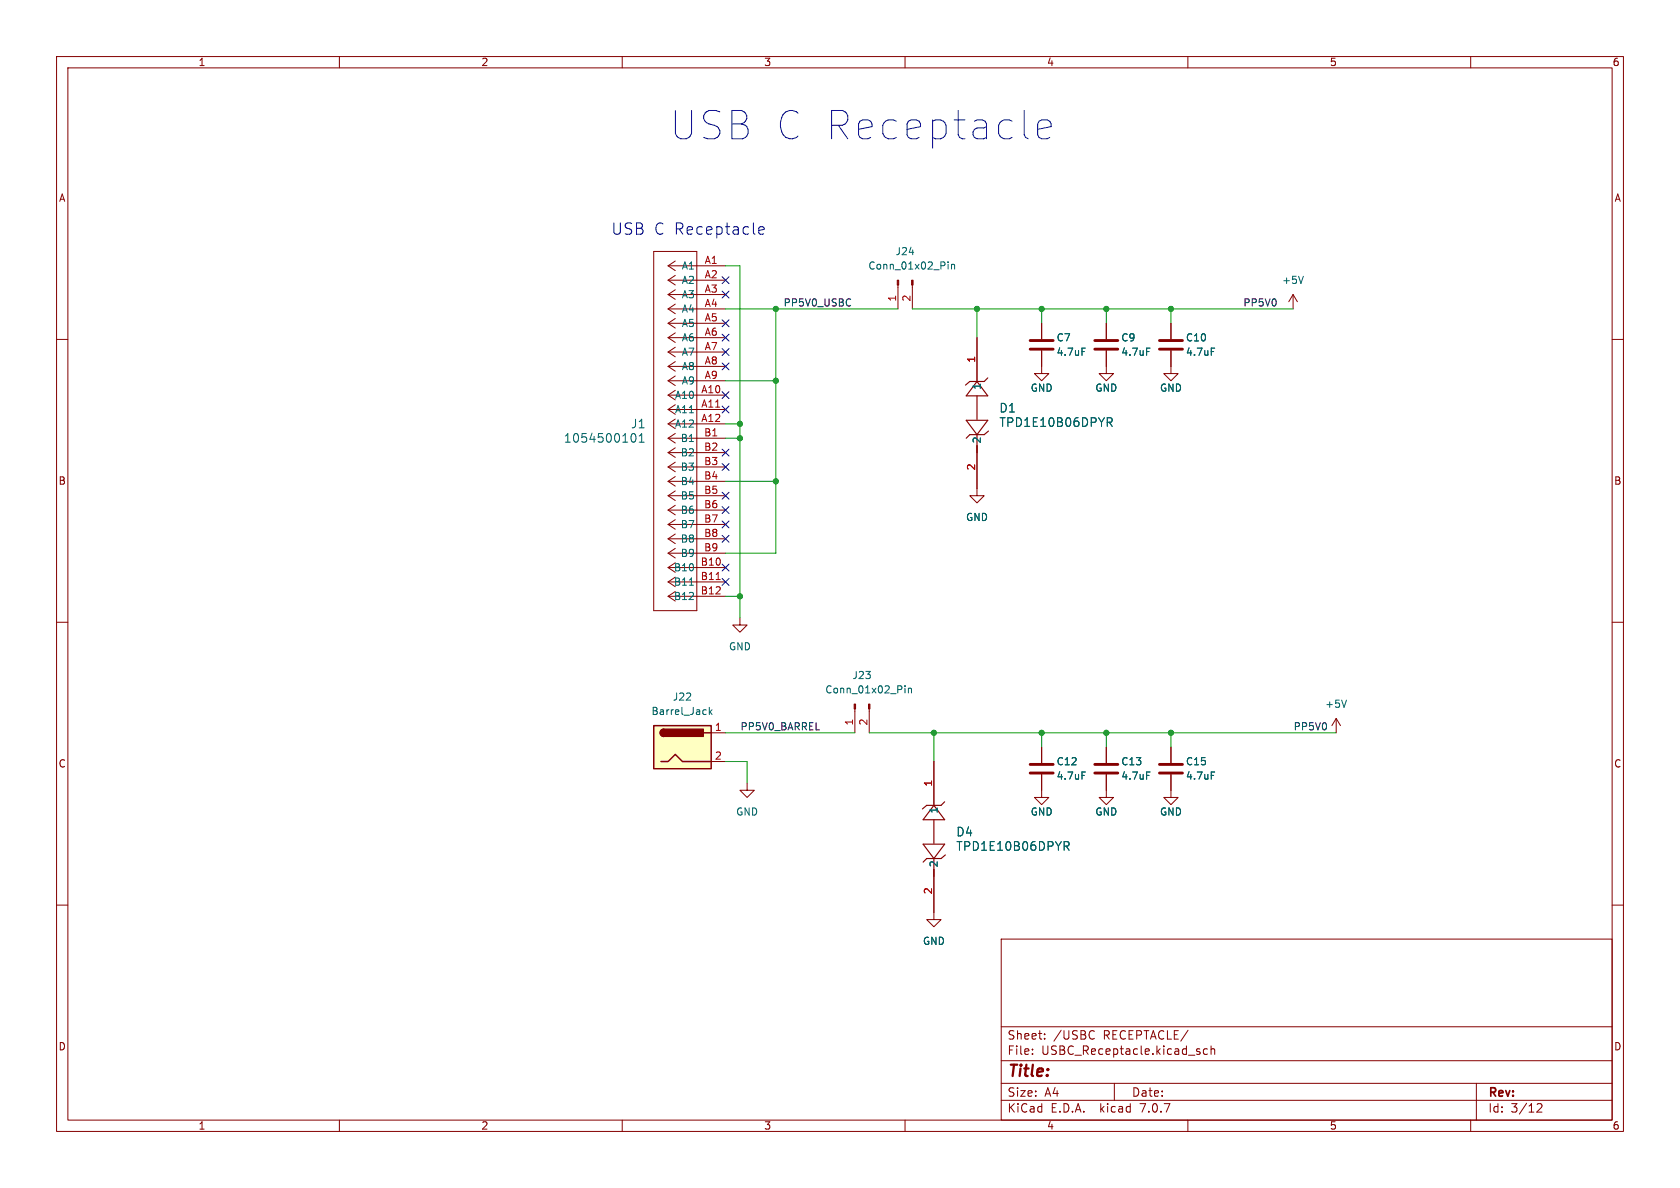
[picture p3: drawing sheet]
<svg xmlns="http://www.w3.org/2000/svg" width="297mm" height="210mm" viewBox="0 0 297 210" stroke-linecap="round" stroke-linejoin="round" font-family="sans-serif">
<g fill="none" stroke="#840000" stroke-width=".18">
<path d="M10 10h277v190h-277zM12 12h273v186h-273zM60 10v2M110 10v2M160 10v2M210 10v2M260 10v2M10 60h2M115.6 44.5h7.6v63.5h-7.6zM118.1 59.7h10.2M118.1 59.7l1.3 .8M118.1 57.2h10.2"/>
<path d="M118.1 57.2l1.3 .8M118.1 54.6h10.2M118.1 54.6l1.3 .9M118.1 52.1h10.2M118.1 52.1l1.3 .8M118.1 49.5h10.2M118.1 49.5l1.3 .9M118.1 47h10.2M118.1 47l1.3 .8M119.4 58.8l-1.3 .9M119.4 56.3l-1.3 .9M119.4 53.8l-1.3 .8"/>
<path d="M119.4 51.2l-1.3 .9M119.4 48.7l-1.3 .8M119.4 46.1l-1.3 .9M158.7 50.4v4.2M161.3 50.4v4.2M172.7 59.7v7.6M184.1 57.2v2.7M195.6 57.2v2.7M207 57.2v2.7M228.6 52.1l-.8 1.2M228.6 52.1v2.5M228.6 52.1l.8 1.2"/>
<path d="M285 60h2M118.1 77.5h10.2M118.1 77.5l1.3 .8M118.1 74.9h10.2M118.1 74.9l1.3 .9M118.1 72.4h10.2M118.1 72.4l1.3 .8M118.1 69.9h10.2M118.1 69.9l1.3 .8M118.1 67.3h10.2M118.1 67.3l1.3 .9M118.1 64.8h10.2"/>
<path d="M118.1 64.8l1.3 .8M118.1 62.2h10.2M118.1 62.2l1.3 .9M119.4 79.2l-1.3 .8M119.4 76.6l-1.3 .9M119.4 74.1l-1.3 .8M119.4 71.5l-1.3 .9M119.4 69l-1.3 .9M119.4 66.5l-1.3 .8M119.4 63.9l-1.3 .9M119.4 61.4l-1.3 .8M172.7 78.7v8.9h1.3l-1.3 1.3-1.3-1.3h1.3"/>
<path d="M184.1 62v4h1.3l-1.3 1.3-1.2-1.3h1.2M195.6 62v4h1.2l-1.2 1.3-1.3-1.3h1.3M207 62v4h1.3l-1.3 1.3-1.3-1.3h1.3M118.1 97.8h10.2M118.1 97.8l1.3 .8M118.1 95.3h10.2M118.1 95.3l1.3 .8M118.1 92.7h10.2M118.1 92.7l1.3 .9M118.1 90.2h10.2M118.1 90.2l1.3 .8M118.1 87.6h10.2"/>
<path d="M118.1 87.6l1.3 .9M118.1 85.1h10.2M118.1 85.1l1.3 .8M118.1 82.6h10.2M118.1 82.6l1.3 .8M118.1 80h10.2M118.1 80l1.3 .9M119.4 99.5l-1.3 .8M119.4 96.9l-1.3 .9M119.4 94.4l-1.3 .9M119.4 91.9l-1.3 .8M119.4 89.3l-1.3 .9"/>
<path d="M119.4 86.8l-1.3 .8M119.4 84.2l-1.3 .9M119.4 81.7l-1.3 .9M10 110h2M118.1 105.4h10.2M118.1 105.4l1.3 .9M118.1 102.9h10.2M118.1 102.9l1.3 .8M118.1 100.3h10.2M118.1 100.3l1.3 .9M119.4 104.6l-1.3 .8M119.4 102l-1.3 .9"/>
<path d="M130.8 109.2v1.3h1.3l-1.3 1.3-1.3-1.3h1.3M285 110h2M125.7 129.5h2.6M125.7 134.6h2.6M132.1 138.4v1.3h1.2l-1.2 1.3-1.3-1.3h1.3M151.1 125.3v4.2M153.7 125.3v4.2M165.1 134.6v7.6M184.1 136.9v4.1h1.3l-1.3 1.2-1.2-1.2h1.2M184.1 132.1v2.8M195.6 136.9v4.1h1.2l-1.2 1.2-1.3-1.2h1.3M195.6 132.1v2.8"/>
<path d="M207 136.9v4.1h1.3l-1.3 1.2-1.3-1.2h1.3M207 132.1v2.8M236.2 127l-.7 1.3M236.2 127v2.5M236.2 127l.8 1.3M10 160h2M165.1 153.7v8.9h1.3l-1.3 1.2-1.3-1.2h1.3M285 160h2M177 166h108v32h-108zM60 198v2M110 198v2M160 198v2"/>
<path d="M177 194.5h108M177 191.5h108M177 187.5h108M177 181.5h108M182.5 186.3v.1M182.5 185.5v.1M184.7 183.6v.1M184.7 182.8v.1M193.2 182.2l.3 .1M193.5 183.6l-.3 .1M197 191.5v3M210 198v2"/>
<path d="M212 185.9l.2 .2-.2 .3M212 185.4l.1 .1M213.5 185.5l-.5-.1-.3 .3v.4l.2 .2h.6M214.1 185.5l.2-.1 .4 .1v.9M214.1 184.9v1.5M260 198v2M261 191.5v6.5M271.7 195.2l.6-.1 .2 .1 .1 .3-.9 1.1h.9"/>
</g>
<path d="M182.1 61.7h4.1M182.1 60.2h4.1M193.5 61.7h4.1M193.5 60.2h4.1M205 61.7h4M205 60.2h4M182.1 136.7h4.1M182.1 135.1h4.1M193.5 136.7h4.1M193.5 135.1h4.1M205 136.7h4M205 135.1h4" fill="none" stroke="#840000" stroke-width=".51"/>
<g fill="none" stroke="#006464" stroke-width=".18">
<path d="M167.6 46.3v.1M167.6 46.7v.9M168.2 46.7v.9M168.2 46.8l.2-.1 .3 .1 .1 .8M230.4 48.8l-.4 1.3M111.9 76.6l-.2 .2M112.1 76.6a.95 .95 0 0 1 0 1.6l-.4-.2M113 78.2h.9M113 77.1l.4-.5v1.6M191.3 61.5h.6M195.7 73.8h.6l.3 .3-.1 .5h-.8M196.1 74.6l.5 .8"/>
<path d="M202.7 61.5h.6M214.1 61.5h.6M121.9 103.4h.7M125.4 125v1.3M125.5 125.8l.4 .5M125.9 125.5l-.5 .4M160 121.2v.2M160 121.7v.8M160.6 121.7v.8M160.6 121.8l.2-.1h.3v.8M191.3 136.5h.6M202.7 136.5h.6"/>
<path d="M214.1 136.5h.6M238 123.8l-.4 1.2M188.1 148.8h.6l.3 .3-.1 .4-.8 .1M188.5 149.6l.5 .7"/>
</g>
<g fill="#840000" stroke="#840000" stroke-width=".18">
<path d="M153.5 124.5h.3v.8h-.3z"/>
<path d="M151 124.5h.3v.8h-.3z"/>
<path d="M161.2 49.5h.2v.9h-.2z"/>
<path d="M158.6 49.5h.3v.9h-.3z"/>
</g>
<path d="M170.8 74.3h3.8l-1.9 2.5zM172.7 67.4l1.9 2.6h-3.8zM172.7 70v4.2M172.7 76.8v3.2M174.6 66.8l-.6 .6h-2.6l-.7 .7M174.8 76.2l-.8 .6h-2.6l-.6 .7M163.2 149.2h3.8l-1.9 2.6zM165.1 142.4l1.9 2.5h-3.8zM165.1 144.9v4.2M165.1 151.8v3.1M167 141.7l-.6 .7h-2.6l-.7 .6M167.1 151.1l-.7 .7h-2.6l-.6 .6" fill="none" stroke="#840000" stroke-width=".2"/>
<path d="M126.6 102.5h.7" fill="none" stroke="#a90000" stroke-width=".18"/>
<path d="M115.6 128.3h10.1v7.6h-10.1z" fill="#ffffc2" stroke="#ffffc2" stroke-width=".18"/>
<path d="M115.6 128.3h10.1v7.6h-10.1zM116.8 134.6h1.3l1.3-1.2 1.2 1.2h5.1M117.3 128.9a.64 .64 0 0 0-.6 .6 .64 .64 0 0 0 .6 .7M124.5 129.5h1.2" fill="none" stroke="#840000" stroke-width=".25"/>
<g fill="#840000" stroke="#840000" stroke-width=".25">
<path d="M116.9 129.1l.4-.2v1.3a.64 .64 0 0 1-.5-.4 .64 .64 0 0 1 .1-.7z"/>
<path d="M117.3 128.9h7v1.3h-7z"/>
</g>
<path d="M150.3 52.9h.1M150.4 54h-.1" fill="none" stroke="#0f0f0f" stroke-width=".18"/>
<path d="M181.3 24.3l.5 .2M183.4 22.9l2.4-.5v-.5l-.2-.5-.5-.2h-.9l-.5 .2-.3 .5v1.9l.3 .5 .5 .2h.9l.5-.2M134.1 40.7l1-.1-.1-.4-.6-.1-.3 .3 .1 .9 .2 .1 .6-.1" fill="none" stroke="#0000c2" stroke-width=".18"/>
<g fill="none" stroke="#009600" stroke-width=".18">
<path d="M128.3 47h2.5v62.2M128.3 54.6h30.4M137.2 54.6v43.2h-8.9M161.3 54.6h67.3M172.7 54.6v5.1M184.1 54.6v2.6M195.6 54.6v2.6M207 54.6v2.6M128.3 67.3h8.9M128.3 74.9h2.5M128.3 77.5h2.5M128.3 85.1h8.9"/>
<path d="M128.3 105.4h2.5M128.3 129.5h22.8M128.3 134.6h3.8v3.8M153.7 129.5h82.5M165.1 129.5v5.1M184.1 129.5v2.6M195.6 129.5v2.6M207 129.5v2.6"/>
</g>
<g fill="none" stroke="#000084" stroke-width=".18">
<path d="M127.7 51.5l1.2 1.2M127.7 48.9l1.2 1.2M127.7 59.1l1.2 1.2M127.7 56.5l1.2 1.3M128.9 51.5l-1.2 1.2M128.9 48.9l-1.2 1.2M128.9 59.1l-1.2 1.2M128.9 56.5l-1.2 1.3M127.7 64.2l1.2 1.2M127.7 69.2l1.2 1.3M127.7 61.6l1.2 1.2M127.7 79.4l1.2 1.2"/>
<path d="M127.7 71.8l1.2 1.2M128.9 64.2l-1.2 1.2M128.9 69.2l-1.2 1.3M128.9 61.6l-1.2 1.2M128.9 79.4l-1.2 1.2M128.9 71.8l-1.2 1.2M127.7 87l1.2 1.2M127.7 81.9l1.2 1.3M127.7 99.7l1.2 1.2M127.7 92.1l1.2 1.2M127.7 89.6l1.2 1.2M127.7 94.6l1.2 1.3"/>
<path d="M128.9 87l-1.2 1.2M128.9 81.9l-1.2 1.3M128.9 99.7l-1.2 1.2M128.9 92.1l-1.2 1.2M128.9 89.6l-1.2 1.2M128.9 94.6l-1.2 1.3M127.7 102.3l1.2 1.2M128.9 102.3l-1.2 1.2"/>
</g>
<g fill="#009600" stroke="#009600" stroke-width=".18">
<circle cx="137.2" cy="67.3" r=".46"/>
<circle cx="137.2" cy="54.6" r=".46"/>
<circle cx="130.8" cy="74.9" r=".46"/>
<circle cx="172.7" cy="54.6" r=".46"/>
<circle cx="184.1" cy="54.6" r=".46"/>
<circle cx="130.8" cy="105.4" r=".46"/>
<circle cx="130.8" cy="77.5" r=".46"/>
<circle cx="165.1" cy="129.5" r=".46"/>
<circle cx="184.1" cy="129.5" r=".46"/>
<circle cx="137.2" cy="85.1" r=".46"/>
<circle cx="195.6" cy="54.6" r=".46"/>
<circle cx="207" cy="54.6" r=".46"/>
<circle cx="207" cy="129.5" r=".46"/>
<circle cx="195.6" cy="129.5" r=".46"/>
</g>
<text font-size="7" fill="#0000c2" x="118.1" y="25.2">USB C Receptacle</text>
<text font-size="2.8" fill="#0000c2" x="107.9" y="41.7">USB C Receptacle</text>
<text font-size="2.8" fill="#840000" x="178" y="190.9">Title:</text>
<g font-size="2.1" fill="#006464">
<text x="111.5" y="75.9">J1</text>
<text x="176.6" y="73.1">D1</text>
<text x="176.6" y="75.7">TPD1E10B06DPYR</text>
<text x="99.6" y="78.5">1054500101</text>
<text x="169" y="148.1">D4</text>
<text x="169" y="150.6">TPD1E10B06DPYR</text>
</g>
<g font-size="2.1" fill="#840000">
<text x="178" y="184">Sheet:</text>
<text x="186.2" y="184">/USBC</text>
<text x="195.1" y="184">RECEPTACLE/</text>
<text x="178" y="186.7">File:</text>
<text x="184.1" y="186.7">USBC_Receptacle.kicad_sch</text>
<text x="178" y="196.9">KiCad</text>
<text x="178" y="194.1">Size:</text>
<text x="184.7" y="194.1">A4</text>
<text x="185.7" y="196.9">E.D.A.</text>
<text x="194.6" y="196.9">kicad</text>
<text x="200" y="194.1">Date:</text>
<text x="201.8" y="196.9">7.0.7</text>
<text x="263" y="194.3">Rev:</text>
<text x="263" y="196.9">Id:</text>
<text x="267.1" y="196.9">3/12</text>
</g>
<g font-size="1.8" fill="#840000">
<text x="35" y="11.9">1</text>
<text x="85" y="11.9">2</text>
<text x="135" y="11.9">3</text>
<text x="185" y="11.9">4</text>
<text x="235" y="11.9">5</text>
<text x="285" y="11.9">6</text>
<text x="10.3" y="35.9">A</text>
<text x="285.3" y="35.9">A</text>
<text x="10.3" y="85.9">B</text>
<text x="285.3" y="85.9">B</text>
<text x="10.3" y="135.9">C</text>
<text x="285.3" y="135.9">C</text>
<text x="10.3" y="185.9">D</text>
<text x="285.3" y="185.9">D</text>
<text x="35" y="199.9">1</text>
<text x="85" y="199.9">2</text>
<text x="135" y="199.9">3</text>
<text x="185" y="199.9">4</text>
<text x="235" y="199.9">5</text>
<text x="285" y="199.9">6</text>
</g>
<g font-size="1.8" fill="#006464">
<text x="120.4" y="47.9">A1</text>
<text x="153.4" y="47.9">Conn_01x02_Pin</text>
<text x="158.2" y="45.3">J24</text>
<text x="120.4" y="50.4">A2</text>
<text x="120.4" y="52.9">A3</text>
<text x="226.6" y="50.4">+5V</text>
<text x="120.4" y="55.5">A4</text>
<text x="120.4" y="58">A5</text>
<text x="120.4" y="60.6">A6</text>
<text x="120.4" y="63.1">A7</text>
<text x="120.4" y="65.6">A8</text>
<text x="186.7" y="60.6">C7</text>
<text x="186.7" y="63.1">4.7uF</text>
<text x="198.1" y="60.6">C9</text>
<text x="198.1" y="63.1">4.7uF</text>
<text x="209.6" y="60.6">C10</text>
<text x="209.6" y="63.1">4.7uF</text>
<text x="119.2" y="70.7">A10</text>
<text x="120.4" y="68.2">A9</text>
<text x="173.6" y="69" transform="rotate(-90 173.6 69)">1</text>
<text x="182.1" y="69.4">GND</text>
<text x="193.5" y="69.4">GND</text>
<text x="205" y="69.4">GND</text>
<text x="119.2" y="73.3">A11</text>
<text x="119.2" y="75.8">A12</text>
<text x="120.3" y="78.3">B1</text>
<text x="120.3" y="80.9">B2</text>
<text x="120.3" y="83.4">B3</text>
<text x="173.6" y="78.5" transform="rotate(-90 173.6 78.5)">2</text>
<text x="120.3" y="86">B4</text>
<text x="120.3" y="88.5">B5</text>
<text x="120.3" y="91">B6</text>
<text x="120.3" y="93.6">B7</text>
<text x="170.7" y="92.3">GND</text>
<text x="119" y="101.2">B10</text>
<text x="120.3" y="96.1">B8</text>
<text x="120.3" y="98.7">B9</text>
<text x="119" y="103.7">B11</text>
<text x="119" y="106.3">B12</text>
<text x="128.8" y="115.2">GND</text>
<text x="118.9" y="124.1">J22</text>
<text x="145.8" y="122.8">Conn_01x02_Pin</text>
<text x="150.6" y="120.2">J23</text>
<text x="234.2" y="125.3">+5V</text>
<text x="115.1" y="126.6">Barrel_Jack</text>
<text x="186.7" y="135.5">C12</text>
<text x="198.1" y="135.5">C13</text>
<text x="209.6" y="135.5">C15</text>
<text x="166" y="143.9" transform="rotate(-90 166 143.9)">1</text>
<text x="186.7" y="138">4.7uF</text>
<text x="198.1" y="138">4.7uF</text>
<text x="209.6" y="138">4.7uF</text>
<text x="130" y="144.4">GND</text>
<text x="182.1" y="144.4">GND</text>
<text x="193.5" y="144.4">GND</text>
<text x="205" y="144.4">GND</text>
<text x="166" y="153.4" transform="rotate(-90 166 153.4)">2</text>
<text x="163.1" y="167.2">GND</text>
</g>
<g font-size="1.8" fill="#a90000">
<text x="124.5" y="46.7">A1</text>
<text x="124.5" y="49.3">A2</text>
<text x="124.5" y="51.8">A3</text>
<text x="158.5" y="53.4" transform="rotate(-90 158.5 53.4)">1</text>
<text x="161" y="53.4" transform="rotate(-90 161 53.4)">2</text>
<text x="124.5" y="54.4">A4</text>
<text x="124.5" y="56.9">A5</text>
<text x="124.5" y="59.4">A6</text>
<text x="124.5" y="62">A7</text>
<text x="124.5" y="64.5">A8</text>
<text x="172.5" y="64.2" transform="rotate(-90 172.5 64.2)">1</text>
<text x="123.9" y="69.6">A10</text>
<text x="124.5" y="67.1">A9</text>
<text x="123.9" y="72.1">A11</text>
<text x="123.9" y="74.7">A12</text>
<text x="124.4" y="77.2">B1</text>
<text x="124.4" y="79.8">B2</text>
<text x="124.4" y="82.3">B3</text>
<text x="172.5" y="83.3" transform="rotate(-90 172.5 83.3)">2</text>
<text x="124.4" y="84.8">B4</text>
<text x="124.4" y="87.4">B5</text>
<text x="124.4" y="89.9">B6</text>
<text x="124.4" y="92.5">B7</text>
<text x="124.4" y="95">B8</text>
<text x="123.8" y="100.1">B10</text>
<text x="124.4" y="97.5">B9</text>
<text x="123.8" y="102.6">B11</text>
<text x="123.8" y="105.2">B12</text>
<text x="126.3" y="129.3">1</text>
<text x="150.9" y="128.3" transform="rotate(-90 150.9 128.3)">1</text>
<text x="153.4" y="128.3" transform="rotate(-90 153.4 128.3)">2</text>
<text x="126.3" y="134.4">2</text>
<text x="164.8" y="139.1" transform="rotate(-90 164.8 139.1)">1</text>
<text x="164.8" y="158.2" transform="rotate(-90 164.8 158.2)">2</text>
</g>
<g font-size="1.8" fill="#0f0f0f">
<text x="138.4" y="54.3">PP5V0_USBC</text>
<text x="219.7" y="54.3">PP5V0</text>
<text x="130.8" y="129.2">PP5V0_BARREL</text>
<text x="228.6" y="129.2">PP5V0</text>
</g>
</svg>
